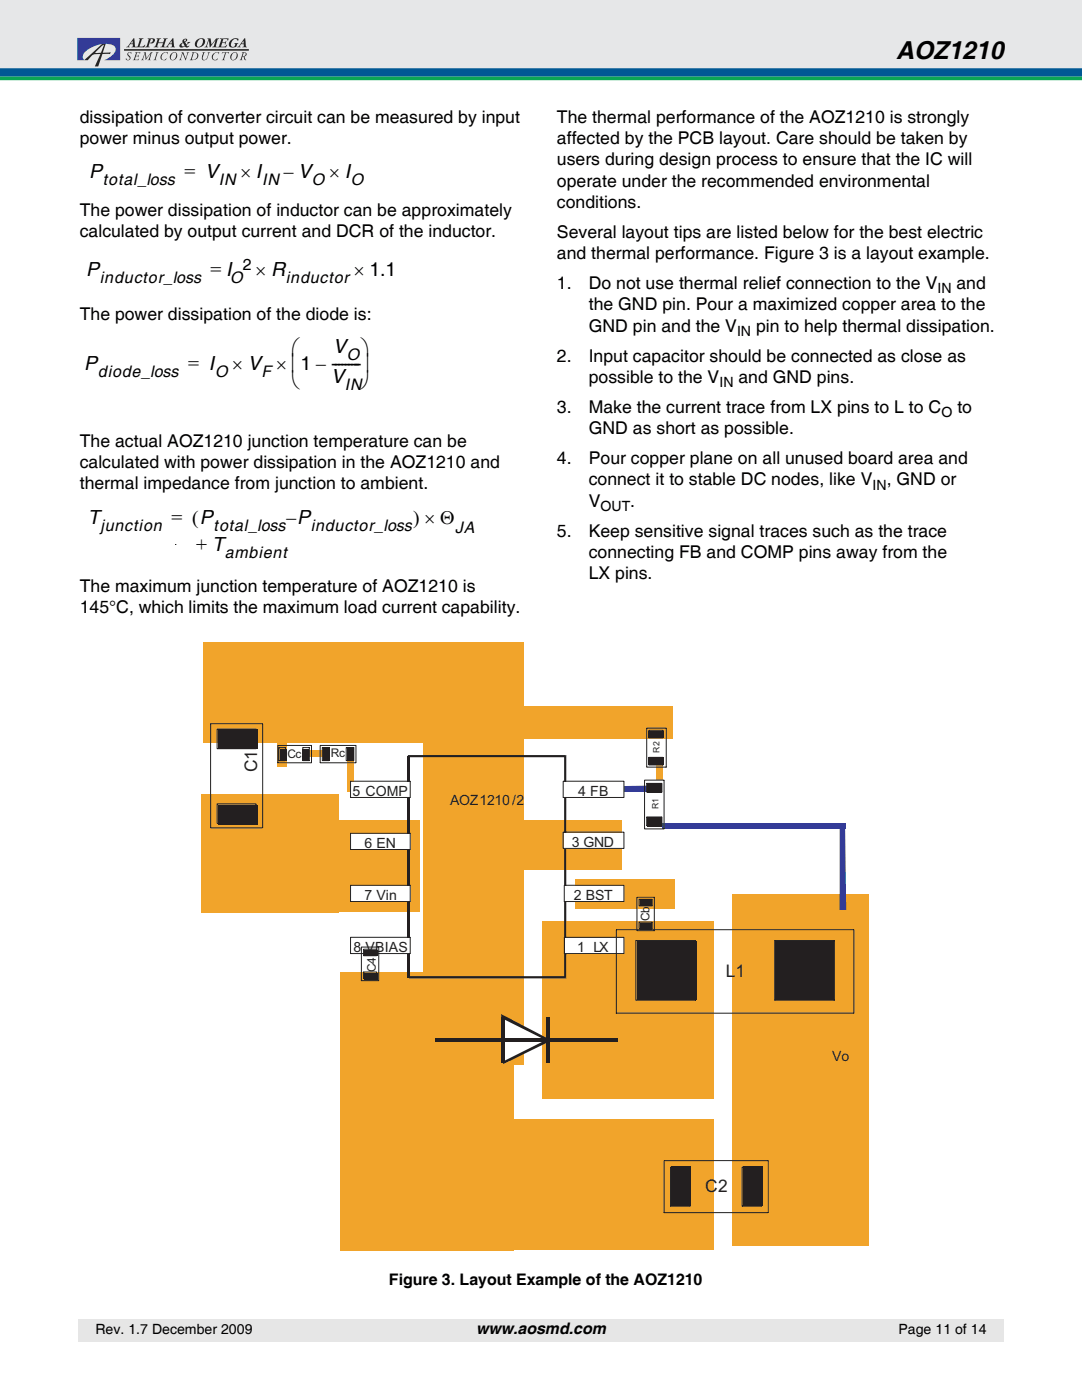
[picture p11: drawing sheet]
<svg xmlns="http://www.w3.org/2000/svg" width="216mm" height="279mm" viewBox="0 0 216 279" stroke-linecap="round" stroke-linejoin="round" font-family="sans-serif">
<path d="M0 14.4h215.9" fill="none" stroke="#005894" stroke-width="1.8" stroke-linecap="butt"/>
<path d="M-.1 -.1h216v13.7h-216z" fill="#e6e7e8"/>
<g fill="#252425">
<path d="M27.7 7.6h.9a1.05 1.05 0 0 0-.5 1l-.3 .7h.7l.5-.4-.2 .5h-1.7l.3-.1a2.09 2.09 0 0 0 .4-1.5z"/>
<path d="M29.5 7.6l1.3 .1a.63 .63 0 0 1-.1 .8 .63 .63 0 0 1-.8 .1l.6-.3-.1-.5h-.3l-.5 1.5h.3v.1l-.9 .1 .1-.2a1.91 1.91 0 0 0 .6-1.5l-.3-.1z"/>
<path d="M31.3 7.7h.9l-.4 .1-.1 .7 .9-.1 .2-.6-.2-.1h.9l-.4 .2-.4 1.4 .2 .1h-.9l.3-.1 .2-.7h-.1h-.8l-.2 .7 .2 .1h-.9l.3-.1 .3-1 .1-.5z"/>
<path d="M41.4 7.7h.6l.2 1.2 .9-1.2h.7l-.4 .2-.4 1.4 .2 .2-.9-.1 .4-.2 .3-1.2-1.1 1.5h-.1l-.1-1.5-.4 1.2 .2 .3h-.7l.4-.4 .3-1 .1-.3z"/>
<path d="M43.9 7.7h1.7l-.1 .4-.2-.3h-.7l-.3 .7h.5l.4-.3-.2 .7-.2-.3h-.5l-.1 .7a1.17 1.17 0 0 0 1.1-.4l-.2 .6h-1.7a1.63 1.63 0 0 0 .7-1.5l.1-.2h-.3z"/>
<path d="M45.9 8.1a1.31 1.31 0 0 1 1.7-.3l-.2 .3a.46 .46 0 0 0-.7-.3 .96 .96 0 0 0-.5 1.5l.2 .1a.49 .49 0 0 0 .6-.6l-.2-.2h.8l-.2 .1a.91 .91 0 0 1-.8 .9 .91 .91 0 0 1-.9-.7z"/>
<path d="M25.6 10.5h.7l-.2 .3-.1-.3-.4 .2v.2l.4 .4 .1 .3-.4 .4h-.3l-.3-.1 .1-.3a.35 .35 0 0 0 .3 .3 .35 .35 0 0 0 .4-.3l-.1-.2a.54 .54 0 0 1-.2-.9z"/>
<path d="M27 10.4h1l-.1 .4-.1-.3h-.5l-.1 .6 .5-.1-.1 .4-.1-.2h-.4l-.1 .4-.1 .2 .2 .1h.4l.2-.2-.1 .3h-1.1l.3-.2 .3-1.2z"/>
<path d="M28.7 10.4h.4l.1 1.2 .9-1.2h.4l-.2 .2-.3 1-.1 .3 .2 .1h-.6a1.41 1.41 0 0 0 .5-1.3l-.9 1.3-.2-1.3-.4 1.2 .2 .1h-.5l.2-.3 .4-1z"/>
<path d="M31.1 10.4l.6 .1-.2 .1-.4 1.1-.1 .2 .2 .1h-.6l.3-.2 .3-1.2z"/>
<path d="M32.3 10.8l.7-.4 .5 .1-.1 .3v-.2a.78 .78 0 0 0-1 .3 .78 .78 0 0 0 .2 1.1l.6-.3-.1 .3h-.6l-.3-.2-.2-.3z"/>
<path d="M36.2 10.4h.4l.5 1.3 .3-1.1-.2-.1h.5a1.11 1.11 0 0 0-.5 1.1l-.2 .4-.6-1.4-.3 1.3 .2 .1h-.6l.3-.2 .3-1v-.3z"/>
<path d="M40.4 10.4l.6 .1-.3 .1-.2 .7 .1 .6a.94 .94 0 0 0 .9-1.1l.1-.3-.2-.1h.5l-.3 .6a1.04 1.04 0 0 1-1.1 1 1.68 1.68 0 0 1 0-1.5z"/>
<path d="M42.4 10.9a1.12 1.12 0 0 1 1.4-.4l-.2 .3v-.2a.79 .79 0 0 0-1 .3 .79 .79 0 0 0 .3 1.1l.6-.4a.63 .63 0 0 1-.9 .4 .63 .63 0 0 1-.3-.8z"/>
<path d="M44.4 10.4h1.3l-.1 .4-.1-.3h-.4l-.4 1.4 .2 .1h-.6l.2-.2 .4-1.2-.4-.1-.2 .2z"/>
<path d="M26.7 7.6h.1l.1 1.4 .2 .5-.9-.1 .3-.2v-.4h-.5l-.3 .5h.2v.1l-.7 .1 .3-.3zM26.4 8.1l-.3 .6h.4z"/>
<path d="M34.4 7.6h.2l.1 1.6 .2 .3-.9-.1 .3-.1v-.5h-.5l-.3 .5 .2 .1-.7 .1 .3-.3zM34.2 8.1l-.3 .6h.4z"/>
<path d="M36.5 7.9a.45 .45 0 0 1 .5-.2 .45 .45 0 0 1 .4 .3l-.5 .4 .3 .5 .3-.3-.1-.2h.6l-.8 .6 .3 .2 .3-.1a.51 .51 0 0 1-.7 .4l-.2-.2-.5 .2h-.4l-.2-.2v-.3l.2-.3 .5-.2-.1-.3zM36.3 8.8v.4h.5l-.3-.6zM36.8 7.9a.18 .18 0 0 0 0 .3 .18 .18 0 0 0 .3-.1l-.1-.2z"/>
<path d="M39.1 8.1a1.11 1.11 0 0 1 1.8 0 1.29 1.29 0 0 1-1.8 1.2l-.2-.3v-.5zM39.8 7.9l-.5 .8a.43 .43 0 0 0 .1 .5 .43 .43 0 0 0 .5 .1l.5-.6a.59 .59 0 0 0-.3-1z"/>
<path d="M48.8 7.6h.1l.2 1.6 .1 .3-.9-.1 .3-.1v-.5h-.5l-.3 .5 .2 .1-.7 .1 .4-.3zM48.6 8.1l-.4 .6h.4z"/>
<path d="M34.1 10.8a.74 .74 0 0 1 1.2-.2 .91 .91 0 0 1-.2 1.1 .91 .91 0 0 1-1 .2l-.2-.4zM34.5 10.6l-.3 .5a.56 .56 0 0 0 .3 .9 1.02 1.02 0 0 0 .6-1.4l-.2-.1z"/>
<path d="M38.3 10.5a.86 .86 0 0 1 .9 .1 .86 .86 0 0 1 .3 .8 1.47 1.47 0 0 1-1.6 .6l.2-.1 .3-1.2zM38.7 10.5l-.4 1.3a.75 .75 0 0 0 .9-.2 .75 .75 0 0 0-.1-1z"/>
<path d="M46.1 10.8a.74 .74 0 0 1 1.2-.2 .92 .92 0 0 1-.1 1.1 .92 .92 0 0 1-1.1 .2l-.1-.4zM46.5 10.6a.91 .91 0 0 0-.1 1.4 .86 .86 0 0 0 .8-.6 .86 .86 0 0 0-.3-.9z"/>
<path d="M48.3 10.5l.5-.1 .3 .2 .1 .2-.1 .3-.3 .2 .3 .7-.3-.1-.3-.6-.3 .5 .2 .2h-.6l.2-.2 .4-1.2zM48.6 10.5l-.2 .6a.38 .38 0 0 0 .5-.1 .38 .38 0 0 0 0-.5z"/>
<path d="M19.3 10.2l1.5-1.3-.7 1.6h-1.1zM16.8 12h.7a2.09 2.09 0 0 1 1.8-1.2h.7l-1.1 2.5h.7l.8-2.5h1.5l.2-.4-1.6 .1 .6-1.8h-.6z"/>
</g>
<path d="M24.8 10h24.8" fill="none" stroke="#252425" stroke-width=".32"/>
<path d="M15.4 7.6h8.6v4.4h-3.2a3.5 3.5 0 0 0 2.3-2.1l-.1-.4a2.36 2.36 0 0 0-2.5-.7l-1.1 .2a5 5 0 0 0-2.8 1.9l-.1 .6 .3 .5h-1.4z" fill="#1e508f"/>
<path d="M0 15.6h215.9" fill="none" stroke="#0aa555" stroke-width=".71" stroke-linecap="butt"/>
<path d="M15.6 263.2h184.6v4.5h-184.6z" fill="#e6e6e6"/>
<path d="M40 128.2h133.4v121.4h-133.4z" fill="#fff"/>
<path d="M119.1 157l12.9-.3v1.3h-12.9z" fill-rule="evenodd" fill="#333b97"/>
<g fill="#f1a42b">
<path d="M146.1 178.6h27.3v70.1h-27.3z"/>
<path d="M83.3 141h50.9v6.4h-50.9z"/>
<path d="M44.8 163.7h39v18.1h-39z"/>
<path d="M55.2 133.8h1.9v19.3h-1.9z"/>
<path d="M40.5 128.2h63v20.1h-63z"/>
<path d="M89.2 163.7h34.8v9.9h-34.8z"/>
<path d="M68 223.4h74.4v25.9h-74.4z"/>
<path d="M61.5 149.8h3.9v1.3h-3.9z"/>
<path d="M69.3 150.5h1.3v7.5h-1.3z"/>
<path d="M131 152h1.3v3.7h-1.3z"/>
<path d="M114.7 175.6h19.9v5.8h-19.9z"/>
<path d="M68 194h34.6v55.6h-34.6z"/>
</g>
<path d="M132 164.3h36.7v1.1h-36.7z" fill="#333b97"/>
<g fill="#f1a42b">
<path d="M108.2 183.8h34.2v35.5h-34.2z"/>
<path d="M84.4 128.2h20.2v84.4h-20.2z"/>
</g>
<g fill="#231f20">
<path d="M81.6 194.8h31.2l.2 .5h-31.4z" fill-rule="evenodd"/>
<path d="M112.6 150.9l.4-.2v44.3h-.4z" fill-rule="evenodd"/>
<path d="M81.4 150.7h31.4v.4h-31.2z" fill-rule="evenodd"/>
</g>
<path d="M81.6 150.9v44.1" fill="none" stroke="#231f20" stroke-width=".43"/>
<path d="M112.6 166.3h11.9v3h-11.9z" fill="#fff"/>
<path d="M112.3 169.3h12.2M112.3 166.1l12.2-.1v3.3M112.4 166v3.3" fill="none" stroke="#231f20" stroke-width=".2"/>
<path d="M112.6 176.9h11.9v3h-11.9z" fill="#fff"/>
<path d="M112.6 176.7h11.9M112.6 176.6v3.3h11.9v-3.3" fill="none" stroke="#231f20" stroke-width=".2"/>
<path d="M112.8 187.2h11.7v3.1h-11.7z" fill="#fff"/>
<path d="M112.6 187.1h11.9M112.6 187v3.3h11.9v-3.3" fill="none" stroke="#231f20" stroke-width=".2"/>
<path d="M112.6 156.1h11.9v3h-11.9z" fill="#fff"/>
<path d="M112.3 159.2h12.2M112.3 155.9h12.2v3.3M112.4 155.9v3.3" fill="none" stroke="#231f20" stroke-width=".2"/>
<path d="M69.9 166.5h12.1v3h-12.1z" fill="#fff"/>
<path d="M69.9 166.3h12M69.9 166.3v3.2h12v-3.2" fill="none" stroke="#231f20" stroke-width=".2"/>
<path d="M69.9 176.9h12.1v3h-12.1z" fill="#fff"/>
<path d="M69.9 176.7h12M69.9 176.6v3.3h12v-3.3" fill="none" stroke="#231f20" stroke-width=".2"/>
<path d="M69.9 187.2h12.1v3.1h-12.1z" fill="#fff"/>
<path d="M69.9 187.1h12M69.9 187v3.3h12v-3.3" fill="none" stroke="#231f20" stroke-width=".2"/>
<path d="M69.9 156.1h12.1v3h-12.1z" fill="#fff"/>
<path d="M69.9 159.2h12M69.9 159.2v-3.3h12v3.3M132.5 242h20.8M132.5 242v-10.4h20.8v10.4" fill="none" stroke="#231f20" stroke-width=".2"/>
<path d="M134 232.9h3.9v7.8h-3.9z" fill="#231f20"/>
<path d="M137.7 232.9v7.8M137.7 232.9h-3.9v7.8M133.8 240.7h3.9" fill="none" stroke="#231f20" stroke-width=".2"/>
<path d="M148.3 232.9h3.9v7.8h-3.9z" fill="#231f20"/>
<path d="M148.1 232.9h3.9v7.8M148.1 232.9v7.8M148.1 240.7h3.9" fill="none" stroke="#231f20" stroke-width=".2"/>
<path d="M100.4 203l9.1 4.6-9.1 4.5z" fill="#fff"/>
<g fill="#231f20">
<path d="M100.2 211.9l9.1-4.5 .2 .2v-.2l.7 .2-9.8 4.7z" fill-rule="evenodd"/>
<path d="M100 202.4l9.5 5-.2 .4-9.1-4.5 .2-.3h-.4z" fill-rule="evenodd"/>
</g>
<g fill="#231f20">
<path d="M100 203h.7v9.1h-.7z"/>
<path d="M109.1 203h.7v9.1h-.7z"/>
<path d="M86.8 207.2h36.4v.6h-36.4z"/>
</g>
<path d="M129 145.3h4M129 153.1h4M129 145.3v7.8M132.9 145.3v7.8" fill="none" stroke="#231f20" stroke-width=".2"/>
<path d="M129.4 151.1h3.1v1.5h-3.1z" fill="#231f20"/>
<path d="M129.5 151.1h2.8M129.5 152.7h2.8M129.5 151.1v1.6M132.3 151.1v1.6" fill="none" stroke="#231f20" stroke-width=".2"/>
<path d="M129.4 145.9h3.1v1.3h-3.1z" fill="#231f20"/>
<path d="M129.5 145.7h2.8M129.5 147.3h2.8M129.5 145.7v1.6M132.3 145.7v1.6M132.5 155.7v9.8M132.5 155.7h-3.9v9.8M128.6 165.4h3.9" fill="none" stroke="#231f20" stroke-width=".2"/>
<path d="M129.2 163h2.8v2h-2.8z" fill="#231f20"/>
<path d="M129 163h3.1v1.8M129 164.8h3.1M129 163v1.8" fill="none" stroke="#231f20" stroke-width=".2"/>
<path d="M129.2 156.3h2.8v2h-2.8z" fill="#231f20"/>
<path d="M129 156.3h3.1v1.8h-3.1M129 156.3v1.8" fill="none" stroke="#231f20" stroke-width=".2"/>
<path d="M69.3 149.2h1.3v2.6h-1.3z" fill="#231f20"/>
<path d="M69.1 149.2h1.5M69.1 151.8h1.5M69.1 149.2v2.6M70.6 149.2v2.6" fill="none" stroke="#231f20" stroke-width=".2"/>
<path d="M64.5 149.2h1.3v2.6h-1.3z" fill="#231f20"/>
<path d="M63.9 148.8l7.1-.1 .1 3.5h-7.2M63.9 148.7v3.6M64.3 149.2h1.3M64.3 151.8h1.3M64.3 149.2v2.6M65.6 149.2v2.6" fill="none" stroke="#231f20" stroke-width=".2"/>
<path d="M60.4 149.4h1.3v2.4h-1.3z" fill="#231f20"/>
<path d="M60.4 149.2h1.3M60.4 151.8h1.3M60.4 149.2v2.6M61.7 149.2v2.6" fill="none" stroke="#231f20" stroke-width=".2"/>
<path d="M55.8 149.4h1.3v2.4h-1.3z" fill="#231f20"/>
<path d="M55.6 149.2h1.4M55.6 151.8h1.4M55.7 149.2v2.6M57 149.2v2.6M62.2 148.7v3.6M62.2 148.8l-6.8-.1v3.5h6.8M123 202.2h47.4M123 202.2v-16.7h47.4v16.7" fill="none" stroke="#231f20" stroke-width=".2"/>
<path d="M127.1 187.9h11.9v11.7h-11.9z" fill="#231f20"/>
<path d="M126.9 187.7h11.9M126.9 199.6h11.9M126.9 187.7v11.9M138.8 187.7v11.9" fill="none" stroke="#231f20" stroke-width=".2"/>
<path d="M154.8 187.9h11.7v11.7h-11.7z" fill="#231f20"/>
<path d="M154.6 187.7h11.9M154.6 199.6h11.9M154.6 187.7v11.9M166.5 187.7v11.9" fill="none" stroke="#231f20" stroke-width=".2"/>
<path d="M72.7 189.6h2.6v1.1h-2.6z" fill="#231f20"/>
<path d="M72.5 189.4h2.7M72.5 189.4v1.4l2.7-.1M75.1 189.4v1.4" fill="none" stroke="#231f20" stroke-width=".2"/>
<path d="M72.7 194.2h2.6v1.3h-2.6z" fill="#231f20"/>
<path d="M72.1 189h3.5M72.1 195.7h3.5M72.1 189v6.7M72.5 194h2.7M72.5 194v1.3h2.7M75.1 194v1.3M75.6 189v6.7" fill="none" stroke="#231f20" stroke-width=".2"/>
<path d="M40 158.5h27.5v23.6h-27.5z" fill="#f1a42b"/>
<path d="M127.7 179.5h2.4v1.3h-2.4z" fill="#231f20"/>
<path d="M127.5 180.8h2.7M127.5 180.8v-1.3h2.7l-.1 1.3" fill="none" stroke="#231f20" stroke-width=".2"/>
<path d="M127.7 184.2h2.4v1.3h-2.4z" fill="#231f20"/>
<path d="M127.1 179.1h3.5M127.1 179v6.8M130.6 179v6.8M127.1 185.8h3.5M127.5 185.3h2.7M127.5 185.4v-1.4h2.7l-.1 1.4" fill="none" stroke="#231f20" stroke-width=".2"/>
<path d="M167.5 165h1.1l.2 16.6h-1.3z" fill-rule="evenodd" fill="#333b97"/>
<path d="M42 144.4h10.4M42 144.4v20.8h10.4v-20.8" fill="none" stroke="#231f20" stroke-width=".2"/>
<path d="M43.5 160.6h7.8v3.9h-7.8z" fill="#231f20"/>
<path d="M43.3 160.4h7.8v4l-7.8-.1z" fill="none" stroke="#231f20" stroke-width=".2"/>
<path d="M43.5 145.5h7.8v3.9h-7.8z" fill="#231f20"/>
<path d="M43.3 149.4h7.8M43.3 149.4v-3.9h7.8v3.9" fill="none" stroke="#231f20" stroke-width=".2"/>
<g fill="#fff">
<path d="M35.8 106.4h2.6v4.2h-2.6z"/>
<path d="M26.9 107h8v4.4h-8z"/>
</g>
<text font-size="4.9" x="178.8" y="11.7">AOZ1210</text>
<g font-size="3.9">
<text x="17.8" y="35.5">P</text>
<text x="36.8" y="35.5">= V</text>
<text x="48" y="35.5">× I</text>
<text x="56.6" y="35.5">– V</text>
<text x="65.7" y="35.5">× I</text>
<text x="17.2" y="55">P</text>
<text x="42" y="55">= I</text>
<text x="51" y="55">× R</text>
<text x="70.6" y="55">× 1.1</text>
<text x="58.2" y="70.8">⎛</text>
<text x="66.5" y="70.4">V ⎞</text>
<text x="16.8" y="73.8">P</text>
<text x="37.6" y="73.8">= I</text>
<text x="46.4" y="73.8">× V × ⎜1 – ---------⎟</text>
<text x="58.2" y="77.4">⎝</text>
<text x="66.1" y="76.4">V</text>
<text x="72.1" y="77.4">⎠</text>
<text x="17.5" y="104.5">T</text>
<text x="34.2" y="104.5">= (P</text>
<text x="57.2" y="104.5">–P</text>
<text x="82.4" y="104.5">) × Θ</text>
<text x="33.1" y="110">+</text>
<text x="39.2" y="110">+ T</text>
</g>
<g font-size="3.5">
<text x="15.9" y="24.5">dissipation of converter circuit can be measured by input</text>
<text x="15.9" y="28.8">power minus output power.</text>
<text x="111.1" y="24.5">The thermal performance of the AOZ1210 is strongly</text>
<text x="111.1" y="28.8">affected by the PCB layout. Care should be taken by</text>
<text x="111.1" y="33">users during design process to ensure that the IC will</text>
<text x="111.1" y="37.2">operate under the recommended environmental</text>
<text x="111.1" y="41.5">conditions.</text>
<text x="15.9" y="43.1">The power dissipation of inductor can be approximately</text>
<text x="15.9" y="47.4">calculated by output current and DCR of the inductor.</text>
<text x="111.1" y="47.5">Several layout tips are listed below for the best electric</text>
<text x="111.1" y="51.7">and thermal performance. Figure 3 is a layout example.</text>
<text x="111.1" y="57.7">1.</text>
<text x="117.5" y="57.7">Do not use thermal relief connection to the V</text>
<text x="190.9" y="57.7">and</text>
<text x="15.9" y="63.9">The power dissipation of the diode is:</text>
<text x="117.5" y="61.9">the GND pin. Pour a maximized copper area to the</text>
<text x="117.5" y="66.2">GND pin and the V</text>
<text x="150.9" y="66.2">pin to help thermal dissipation.</text>
<text x="111.1" y="72.2">2.</text>
<text x="117.5" y="72.2">Input capacitor should be connected as close as</text>
<text x="117.5" y="76.4">possible to the V</text>
<text x="147.3" y="76.4">and GND pins.</text>
<text x="111.1" y="82.4">3.</text>
<text x="117.5" y="82.4">Make the current trace from LX pins to L to C</text>
<text x="191" y="82.4">to</text>
<text x="15.9" y="89.1">The actual AOZ1210 junction temperature can be</text>
<text x="117.5" y="86.6">GND as short as possible.</text>
<text x="15.9" y="93.4">calculated with power dissipation in the AOZ1210 and</text>
<text x="111.1" y="92.6">4.</text>
<text x="117.5" y="92.6">Pour copper plane on all unused board area and</text>
<text x="15.9" y="97.6">thermal impedance from junction to ambient.</text>
<text x="117.5" y="101.1">V</text>
<text x="117.5" y="96.9">connect it to stable DC nodes, like V</text>
<text x="125.8" y="101.1">.</text>
<text x="176.9" y="96.9">, GND or</text>
<text x="111.1" y="107.1">5.</text>
<text x="117.5" y="107.1">Keep sensitive signal traces such as the trace</text>
<text x="117.5" y="111.3">connecting FB and COMP pins away from the</text>
<text x="15.9" y="118.2">The maximum junction temperature of AOZ1210 is</text>
<text x="117.5" y="115.5">LX pins.</text>
<text x="15.9" y="122.4">145°C, which limits the maximum load current capability.</text>
</g>
<g font-size="3.5" fill="#231f20">
<text x="51.3" y="154.2" transform="rotate(-90 51.3 154.2)">C1</text>
<text x="144.8" y="195">L1</text>
<text x="140.7" y="237.9">C2</text>
</g>
<g font-size="3.2">
<text x="20.5" y="36.9">total_loss</text>
<text x="43.6" y="36.9">IN</text>
<text x="52.3" y="36.9">IN</text>
<text x="62.3" y="36.9">O</text>
<text x="70" y="36.9">O</text>
<text x="48.5" y="53.8">2</text>
<text x="19.9" y="56.4">inductor_loss</text>
<text x="45.9" y="56.4">O</text>
<text x="57" y="56.4">inductor</text>
<text x="69.2" y="71.8">O</text>
<text x="19.5" y="75.2">diode_loss</text>
<text x="42.9" y="75.2">O</text>
<text x="52.2" y="75.2">F</text>
<text x="68.8" y="77.7">IN</text>
<text x="20" y="105.9">junction</text>
<text x="42.6" y="105.9">total_loss</text>
<text x="62" y="105.9">inductor_loss</text>
<text x="90.8" y="106.4">JA</text>
<text x="44.8" y="111.4">ambient</text>
<text x="77.6" y="256.4">Figure 3. Layout Example of the AOZ1210</text>
<text x="95" y="266.2">www.aosmd.com</text>
</g>
<g font-size="2.8">
<text x="187" y="58.6">IN</text>
<text x="147.1" y="67">IN</text>
<text x="143.6" y="77.3">IN</text>
<text x="187.8" y="83.3">O</text>
<text x="119.8" y="102">OUT</text>
<text x="174.1" y="97.7">IN</text>
<text x="19" y="266.2">Rev. 1.7 December 2009</text>
<text x="179.3" y="266.2">Page 11 of 14</text>
</g>
<g font-size="2.8" fill="#231f20">
<text x="70.4" y="158.9">5 COMP</text>
<text x="89.8" y="160.6">AOZ1210/2</text>
<text x="115.4" y="158.9">4 FB</text>
<text x="72.7" y="169.3">6 EN</text>
<text x="114.1" y="169.1">3 GND</text>
<text x="72.7" y="179.7">7 Vin</text>
<text x="114.5" y="179.7">2 BST</text>
<text x="70.6" y="190.1">8 VBIAS</text>
<text x="115.2" y="190.1">1 LX</text>
<text x="166" y="211.7">Vo</text>
</g>
<g font-size="2.4" fill="#231f20">
<text x="57.4" y="151.3">Cc</text>
<text x="66" y="151.1">Rc</text>
<text x="129.6" y="183.9" transform="rotate(-90 129.6 183.9)">Cb</text>
<text x="75" y="194" transform="rotate(-90 75 194)">C4</text>
</g>
<g font-size="1.7" fill="#231f20">
<text x="131.6" y="150.2" transform="rotate(-90 131.6 150.2)">R2</text>
<text x="131.4" y="161.5" transform="rotate(-90 131.4 161.5)">R1</text>
</g>
</svg>
